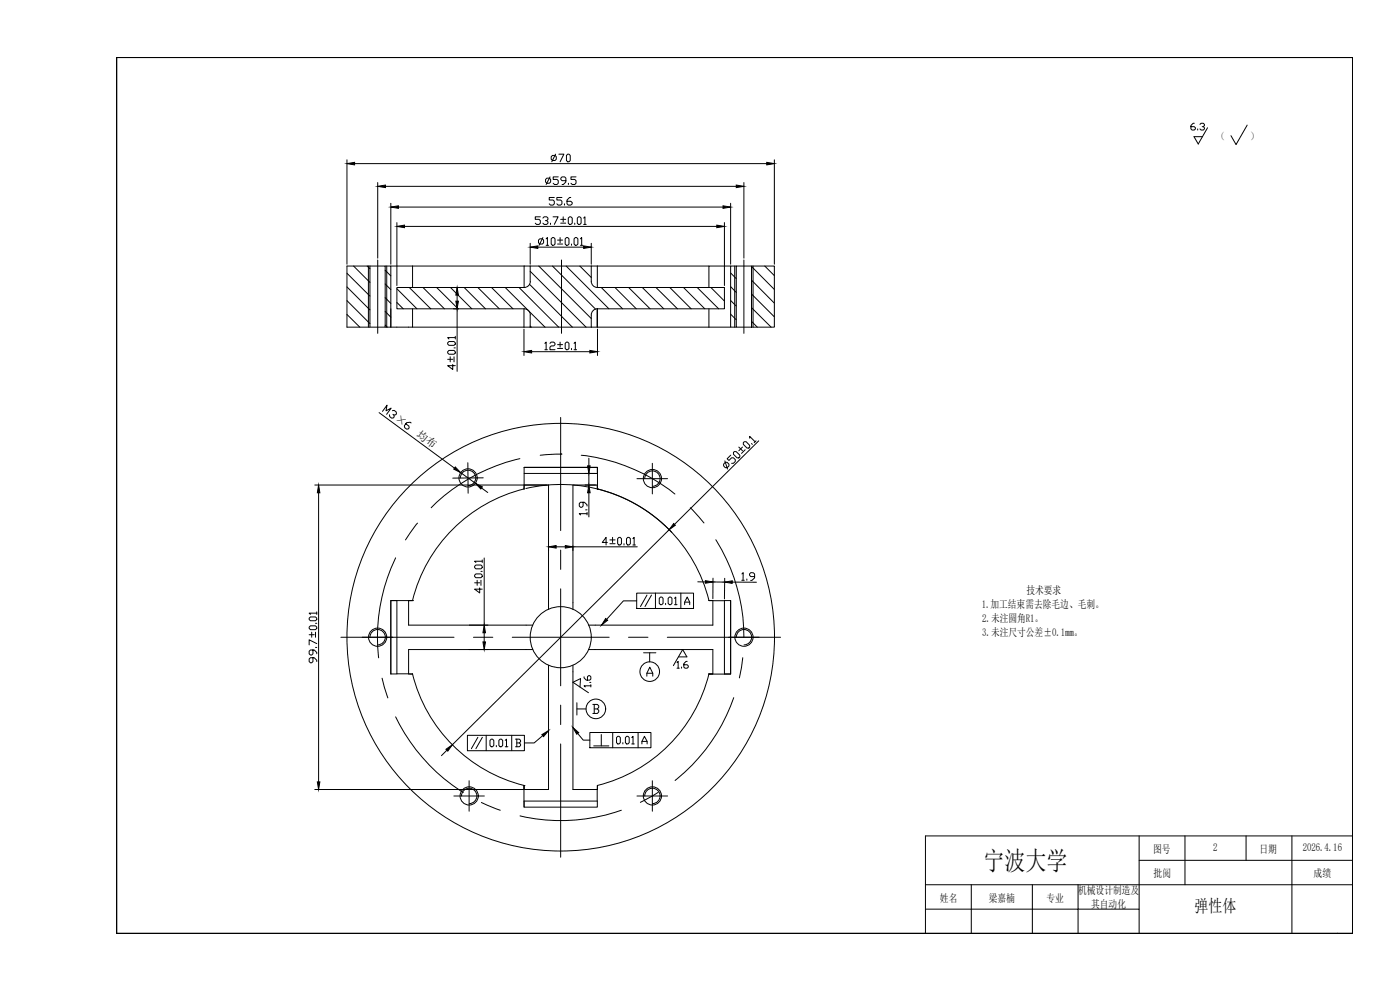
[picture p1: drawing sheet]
<svg xmlns="http://www.w3.org/2000/svg" width="420mm" height="297mm" viewBox="0 0 420 297" stroke-linecap="round" stroke-linejoin="round" font-family="sans-serif">
<path d="M401.4 17.2h-366.4v262.9h366.4M406 21.7v253.8" fill="none" stroke="#000" stroke-width=".51"/>
<!-- layer: 0 -->
<g fill="none" stroke="#000" stroke-width=".3">
<path d="M374.3 37.5l-3.3 5.9-1.6-2.7M104.1 79.8h11.5v18.4h-11.5zM110.6 79.8v18.4M111 79.8v18.4M115.6 79.8h1.7v18.4h-1.7M116.1 79.8v18.4M117.3 79.8h95.5M123.8 79.8v6.5M157.3 79.8v6.5h-38.2v6.4h38.2v5.5M159.1 79.8l.1 4.6a1.84 1.84 0 0 1-1.9 1.9M177.4 79.8v4.6a1.84 1.84 0 0 0 1.9 1.9M179.3 79.8v6.5h38.1v6.4h-38.1"/>
<path d="M219.3 79.8h-6.5v6.5M220.5 79.8v18.4M221 79.8h4.5v18.4h-4.5zM221 79.8h-1.7v18.4h1.7M225.5 79.8h6.9v18.4h-6.9M226 79.8v18.4M117.3 92.7v5.5h6.5v-5.5M157.3 92.7a1.84 1.84 0 0 1 1.9 1.8M159.1 94.5v3.7M177.4 94.5a1.84 1.84 0 0 1 1.9-1.8v5.5h33.5M177.4 94.5v3.7M179.2 92.7l.1 5.5h-55.5"/>
<path d="M179.3 92.7v5.5M212.8 98.2h6.5M212.8 92.7v5.5M157.3 146.7a45.8 45.8 0 0 0-33.5 33.5M157.3 146.7h.1M157.3 140.2h22v6.6M157.3 140.2h.1M157.3 140.2v6.6v-1.3h7.3v37.3M157.3 140.2h22v1.9h-22M179.3 145.5v1.3M179.3 146.7h.1M179.3 146.8v-1.3h-7.4v37.3"/>
<path d="M179.3 146.8h.1M179.3 146.7a45.8 45.8 0 0 1 33.5 33.5M122.6 180.2h1.2M123.8 180.2h-6.5v22M123.8 180.2h-1.2v7.4h37.3M123.8 180.2h.1M159.9 194.9h-37.3v7.3h1.2M164.6 199.6v37.3h-7.3v-1.2M171.9 199.6v37.3h7.3M212.8 180.2h4.6M212.8 180.2h1.1v7.4h-37.2M217.4 180.2h1.9"/>
<path d="M217.4 180.2v22h1.9v-22M219.3 180.2v22.1h-6.5l1.1-.1v-7.3h-37.2M219.3 180.2h.1M117.3 202.2h.1M117.3 202.2l6.5 .1M117.3 202.2v-22h1.8v22M123.8 202.2h.1M123.8 202.2a45.8 45.8 0 0 0 33.4 33.5M212.8 202.2h1.1M212.8 202.2a45.8 45.8 0 0 1-33.5 33.5M212.8 202.2h.1M157.3 235.7v6.5h22v-5.3"/>
<path d="M157.3 235.7h.1M157.3 235.7v1.2M179.3 235.7v1.2M179.3 235.7h.1M179.2 240.4h-21.9v1.8"/>
<circle cx="168.3" cy="191.2" r="64.2"/>
<circle cx="168.3" cy="191.2" r="9.2"/>
</g>
<!-- layer: 10 -->
<g fill="none" stroke="#000" stroke-width=".3">
<path d="M106.1 79.8l4.9 4.9M110.2 79.8l.8 .8M161.7 79.8l15.7 15.8M165.8 79.8l12.9 12.9M169.9 79.8l12.8 12.9M174 79.8l3.4 3.5M225.5 80l6.9 6.9M229.5 79.8l2.9 2.9M104.1 86.1l6.9 6.9M104.1 82l6.9 6.8M104.1 94.3l3.9 3.9M104.1 90.2l6.9 6.9"/>
<path d="M115.6 97.6l.6 .6M115.6 93.5l1.7 1.7M115.6 89.3l1.7 1.7M115.6 85.2l1.7 1.7M115.6 81.1l1.7 1.7M119.1 90.7l1.9 2M119.1 86.6l6 6.1M122.8 86.3l6.5 6.4M126.9 86.3l6.5 6.4M131 86.3l6.5 6.4M135.2 86.3l6.4 6.4M139.3 86.3l6.4 6.4"/>
<path d="M143.4 86.3l6.4 6.4M147.5 86.3l6.5 6.4M151.6 86.3l12 11.9M155.8 86.3l11.9 11.9M158.9 85.3l12.9 12.9M159.1 97.9l.4 .3M159.1 81.4l16.8 16.8M180.5 86.3l6.3 6.4M184.6 86.3l6.4 6.4M188.7 86.3l6.4 6.4M192.8 86.3l6.4 6.4M196.9 86.3l6.4 6.4"/>
<path d="M201 86.3l6.4 6.4M205.1 86.3l6.4 6.4M209.2 86.3l6.5 6.4M213.3 86.3l4.1 4M219.3 94.3l1.7 1.7M219.3 90.2l1.7 1.6M219.3 86l1.7 1.7M219.3 81.9l1.7 1.7M225.5 96.4l1.8 1.8M225.5 92.3l5.9 5.9M225.5 88.2l6.9 6.9M225.5 84.1l6.9 6.9"/>
</g>
<path d="M140.4 138.8l.1 9.2M195.8 139v9.2M145 143.4l-9.1 .1M191.2 143.6h9.1M218.7 191.2h9.1M136.2 238.8h9.2M140.8 234.3v9.1M191.2 238.8h9.1M195.8 234.3v9.1" fill="none" stroke="#000" stroke-width=".3"/>
<path d="M168.3 125.3v33.9M168.3 165v5.8M168.3 176.7v29.1M102.3 191.2h34M142.1 191.2h5.8M153.7 191.2h29.1M188.6 191.2h5.9M200.3 191.2h34M168.3 211.6v5.8M168.3 223.2v34" fill="none" stroke="#000" stroke-width=".3"/>
<g fill="none" stroke="#000" stroke-width=".3">
<path d="M113.4 78v22M168.5 78v22M223.3 78v22M156 137.6a54.7 54.7 0 0 0-26.6 14.7M168.6 136.3l-6.5 .3M174.4 136.6a54.7 54.7 0 0 1 28.2 11.6M125.3 157l-3.6 5M207.2 152.3l4.1 4.6M118.7 167.4a54.5 54.5 0 0 0-5 30M214.8 162a54.5 54.5 0 0 1 8.5 29.2M222.9 197.3l-1 6.1M114.7 203.5l1.7 5.9"/>
<path d="M118.7 215.1a55.2 55.2 0 0 0 20.4 22.7M220.2 209.3a55.1 55.1 0 0 1-17.6 24.9M197.6 237.7l-5.4 3M144.5 240.8l5.6 2.3M186.5 243.1a54.3 54.3 0 0 1-30.4 1.7"/>
</g>
<g fill="none" stroke="#000" stroke-width=".3">
<path d="M138.2 143.4a2.31 2.31 0 0 1 2.3-2.3 2.31 2.31 0 0 1 2.3 2.3 2.31 2.31 0 0 1-2.3 2.3M193.5 143.6a2.31 2.31 0 0 1 2.3-2.3 2.31 2.31 0 0 1 2.3 2.3 2.31 2.31 0 0 1-2.3 2.3M111 191.2a2.31 2.31 0 0 1 2.3-2.3 2.31 2.31 0 0 1 2.3 2.3 2.31 2.31 0 0 1-2.3 2.3M221 191.2a2.31 2.31 0 0 1 2.3-2.3 2.31 2.31 0 0 1 2.3 2.3 2.31 2.31 0 0 1-2.3 2.3M138.5 238.8a2.31 2.31 0 0 1 2.3-2.3 2.31 2.31 0 0 1 2.3 2.3 2.31 2.31 0 0 1-2.3 2.3M193.5 238.8a2.31 2.31 0 0 1 2.3-2.3 2.31 2.31 0 0 1 2.3 2.3 2.31 2.31 0 0 1-2.3 2.3M277.7 250.8h128.3v29.3h-128.3zM341.9 258.1h64.1M341.9 250.8v22M355.6 250.8v14.7M374 250.8v7.3M387.7 250.8v29.3"/>
<path d="M277.7 272.8h45.8v7.3M277.7 265.5h128.3M291.5 265.5v14.6M309.8 265.5v14.6M323.5 265.5v7.3h18.4v7.3"/>
<circle cx="140.5" cy="143.4" r="2.73"/>
<circle cx="195.8" cy="143.6" r="2.73"/>
<circle cx="113.3" cy="191.2" r="2.73"/>
<circle cx="223.3" cy="191.2" r="2.73"/>
<circle cx="140.8" cy="238.8" r="2.73"/>
<circle cx="195.8" cy="238.8" r="2.73"/>
</g>
<g fill="none" stroke="#000" stroke-width=".3">
<path d="M104.1 47.9v31.4M106.4 49.1h123.7M113.4 54.8v22.7M115.7 55.9h105.3M223.3 54.8v22.7M232.4 47.9v31.4M358.3 41l1.3 2.2M117.3 61v18.3M119.1 66.8v18.9M119.6 62.1h97.4M121.4 67.9h93.7M159.1 73v6.3"/>
<path d="M161.4 74.2h13.8M177.4 73v6.3M217.4 66.8v18.9M219.3 61v18.3M136 86.3h1.6M136 92.7h1.6M137.2 88.5v1.9M137.2 92.7v18.7M157.3 98.7v8M179.3 98.7v8M134.4 107.8h1.5M134.7 105.1h1.6l.3 .4v.4l-.3 .4h-1.6l-.3-.4v-.4z"/>
<path d="M134.7 102.5h1.6l.3 .4v.3l-.3 .4h-1.6l-.3-.4v-.3zM135.1 107v1.6M135.9 109.3v1.6l-1.5-1.2h2.2M136.3 107v1.6M136.3 104.4h.3M136.6 101.3h-2.2l.3 .4M136.6 100.9v.8M159.5 105.5h17.5M163.5 103l.4-.4v2.3M163.5 104.9h.8M165 103l.4-.4h.8l.4 .4v.4l-.4 .4h-.8l-.4 .4v.7h1.6M167.3 104.5h1.6"/>
<path d="M167.3 103.4h1.6M168.1 102.6v1.6M170 102.6h.4l.4 .4v1.5l-.4 .4h-.4l-.4-.4v-1.5zM171.5 104.5v.4M172.3 103l.4-.4v2.3M172.3 104.9h.7M113.8 123.8l22.6 16.6M114.8 123.4l1.3-1.8-.2 1.7 1.5-.8-1.4 1.8M116.9 124.4l.1 .6 .5 .5 .6-.1 .2-.4-.1-.5M117.8 123.2l.5-.1 .6 .5 .1 .5-.2 .3-.6 .1-.3-.2M123.4 126.9l-.3-.2-1.1 .1-.6 .9v.6l.6 .5 .6-.1 .2-.4-.1-.5-.9-.6M168.3 136.2h.1"/>
<path d="M176.7 137.5v2.3M217.5 138.3l.8 2.4M217.7 138.7h.5l.6 .6v.5l-.6 .5h-.5l-.5-.5v-.5zM219.3 136.6l-1.1 1.1 .6 .5 .8-.8h.5l.6 .5v.6l-.6 .5h-.5M220.1 135.7l.3-.2h.5l1.1 1.1v.5l-.3 .3h-.5l-1.1-1.1zM221.7 134.1l1.1 1.1M222.8 134.1l-1.1 1.1M223.1 132.8l.3-.3h.5l1.1 1.1v.5l-.3 .3h-.5l-1.1-1.1zM223.6 134.9l-1.1 1.1M225 131.5v-.6l1.6 1.6M225.5 133.1l.3 .2M226.9 132.3l-.6 .5"/>
<path d="M227.7 132.3l-25.3 25M94.5 145.5h69.5M95.6 147.9v86.7M138.2 141.8l4.5 3.2M144.5 146.4l1.9 1.4M157.8 146.6a45.8 45.8 0 0 1 43.8 13.1M175 150.7v1.1l-.4 .4h-.4l-.4-.4v-.7l.4-.4h1.2l.8 .8v.3M175.6 142.1h3.1M175.6 145.5h3.1M175.8 153h.4M176.2 154.1h-2.4l.4 .4M176.2 153.7v.8"/>
<path d="M176.7 142.1v3.4M176.7 147.9v7.2M200.8 158.9l-65.1 64.6M142.4 169.9l.4-.4h1.5l.4 .4v.4l-.4 .4h-1.5l-.4-.4zM142.4 174.9h1.6M142.8 172.2h1.5l.4 .4v.4l-.4 .3h-1.5l-.4-.3v-.4zM143.2 174.1v1.5M144 176.4v1.5l-1.6-1.1h2.3M144.3 174.1v1.5M144.3 171.4h.4M144.7 168.4h-2.3l.4 .4M144.7 168v.8"/>
<path d="M145.3 167.4v20.2M164.6 163.8v1.4M166.9 164.1h2.8M171.9 163.8v1.4M171.9 164.1h19.3M191.1 178h17v4.6h-17zM194.2 178.5l-2 3.5M195.5 178.5l-1.9 3.5M196.7 178v4.6M197.9 179.5l.3-.4h.4l.4 .4v1.5l-.4 .4h-.4l-.3-.4zM200.5 179.5l.4-.4h.4l.4 .4v1.5l-.4 .4h-.4l-.4-.4zM202.4 179.5l.4-.4v2.3"/>
<path d="M204.3 178v4.6M209.4 174.6h2.3M214 173.5l-.1 6.1M214 174.6l3.5 .1M217.5 173.5l-.1 6.2M219.7 174.7h7.3M222.6 174.1h.8M222.7 172.2l.3-.4v2.3M224.1 173.7v.4M226.5 173h-1.2l-.4-.4v-.4l.4-.4 .8 .1 .4 .3v1.2l-.8 .7h-.4M140.8 187.6h5.7M140.8 194.9h5.7"/>
<path d="M145.3 189.9v2.7M191.1 180.3h-4l-5 5.5M193.2 195.9h3.6M195 195.9v2.7M199.8 181v.4M202.4 181.4h.8M204.9 194.9l1.2 2.2M205.5 181.4v-.7l.7-1.6 .8 1.6v.7M205.5 180.7h1.5M173.1 210.8v3.7M173.1 212.7h2.8M174.2 203.6l-2.3 1.1"/>
<path d="M177 219.8h18.4v4.6h-18.4zM183.9 219.8v4.6M191.5 219.8v4.6M94.5 236.9h69.5M134.1 225.1l-1.6 1.6M140.3 220.6h17.1v4.6h-17.1zM143.4 221.2l-1.9 3.4M144.8 221.2l-2 3.4M145.9 220.6v4.6M147.4 221.8h.4l.4 .4v1.5l-.4 .4h-.4l-.3-.4v-1.5zM149 223.7v.4M149.7 222.2l.4-.4h.4l.4 .4v1.5l-.4 .4h-.4l-.4-.4z"/>
<path d="M151.6 222.2l.4-.4v2.3M151.6 224.1h.8M153.6 220.6v4.6M154.7 221.8h1.2l.3 .4v.3l-.3 .4M155.1 222.9h.8l.3 .4v.4l-.3 .4h-1.2M155.1 221.8v2.3M162.9 220.7l-2.6 2.2h-2.9M173.4 220.1l1.6 2h2M178.2 223.8h4.5M180.5 220.4v3.4M185 221.3l.4-.4h.4l.4 .4v1.5l-.4 .4h-.4l-.4-.4zM186.9 222.8v.4"/>
<path d="M188.1 220.9h.4l.3 .4v1.5l-.3 .4h-.4l-.4-.4v-1.5zM189.6 221.3l.4-.4v2.3M189.6 223.2h.8M192.6 223.2v-.8l.8-1.5 .8 1.5v.8M192.6 222.4h1.6"/>
<circle cx="178.8" cy="212.7" r="2.94"/>
<circle cx="195" cy="201.5" r="2.94"/>
</g>
<g fill="#000" stroke="#000" stroke-width=".3">
<path d="M104.1 49.1l2.3-.4v.8zM113.4 55.9l2.3-.4v.8zM221 55.5l2.3 .4-2.3 .4zM230.1 48.7l2.3 .4-2.3 .4zM117.3 62.1l2.3-.3v.7zM119.1 67.9l2.3-.4v.8zM215.1 67.5l2.3 .4-2.3 .4zM217 61.8l2.3 .3-2.3 .4zM137.2 86.3l.4 2.2h-.8zM136.8 90.4h.8l-.4 2.3zM157.3 105.5l2.2-.4v.8zM177 105.1l2.3 .4-2.3 .4z"/>
<path d="M176.3 139.8h.8l-.4 2.3zM95.6 145.5l.4 2.4h-.8zM136.6 140.1l1.6 1.7-2-1.1zM142.7 145l2.1 1.1-.5 .6zM176.7 145.5l.4 2.4h-.8zM202.2 157.1l.5 .5-1.9 1.3zM164.6 164.1l2.3-.4v.8zM169.7 163.7l2.2 .4-2.2 .4zM211.7 174.2l2.3 .4-2.3 .4zM217.5 174.7l2.3-.4-.1 .7zM144.9 192.6h.8l-.4 2.3zM145.3 187.6l.4 2.3h-.8z"/>
<path d="M181.8 185.6l.6 .5-1.9 1.5zM95.2 234.6h.8l-.4 2.3zM133.8 224.8l1.9-1.3-1.3 1.9zM162.6 220.4l2-1.2-1.5 1.8zM171.9 218.3l1.8 1.5-.6 .5z"/>
</g>
<g fill="none" stroke="#000" stroke-width=".3">
<path d="M362.4 38.3l-2.8 4.9M203.2 198.8l.3-.4v2.1M203.6 197.1h2.5M204.9 194.9l-2.8 4.8M206.2 198.4h-.3l-.7 .7v1l.4 .4h.6l.4-.4v-.3l-.4-.3h-1M171.9 204.7l4.7 3.1M174.2 203.6l-.1 2.5M175.3 203.1v.3l.7 .7h1l.3-.4v-.6l-.3-.4h-.4l-.3 .4v1M177 204.8h.3M177.3 205.8h-2l.3 .3M177.3 205.4v.7M177.9 211.4h1.4l.4 .4v.4l-.4 .5"/>
<path d="M178.3 212.7h1l.4 .4v.5l-.4 .5h-1.4M178.3 211.4v2.7M194.1 202.9v-.9l.9-1.8 .9 1.8v.9M194.1 202h1.8M203.2 200.5h.7M204.5 200.1v.4"/>
</g>
<path d="M401.4 17.2h4.6v4.5M406 275.5v4.6h-4.6" fill="none" stroke="#000" stroke-width=".51"/>
<text font-size="7.9" x="295.2" y="261">宁波大学</text>
<text font-size="5.7" x="163.7" y="62.8">55.6</text>
<g font-size="5.3">
<text x="356.3" y="40.2">6.3</text>
<text x="164" y="49.7">70</text>
<text x="162.6" y="56.4">59.5</text>
<text x="159.5" y="68.4">53.7±0.01</text>
<text x="160.5" y="74.8">10±0.01</text>
<text x="179.6" y="164.7">4±0.01</text>
<text x="96" y="200" transform="rotate(-90 96 200)">99.7±0.01</text>
</g>
<text font-size="5.2" x="358.5" y="273.7">弹性体</text>
<g font-size="3.4">
<text x="365.1" y="42">（</text>
<text x="375" y="42">）</text>
</g>
<g font-size="3.3">
<text x="118.5" y="126.1" transform="rotate(37 118.5 126.1)">×</text>
<text x="124.8" y="130.8" transform="rotate(36 124.8 130.8)">均布</text>
<text x="308" y="178.3">技术要求</text>
<text x="294.6" y="182.5">1.加工结束需去除毛边、毛刺。</text>
<text x="294.8" y="186.8">2.未注圆角R1。</text>
<text x="294.8" y="191">3.未注尺寸公差±0.1mm。</text>
<text x="346.1" y="255.8">图号</text>
<text x="364.1" y="255.5">2</text>
<text x="378" y="255.8">日期</text>
<text x="391" y="255.5">2026.4.16</text>
<text x="346.2" y="263.2">批阅</text>
<text x="394.2" y="263.2">成绩</text>
<text x="323.6" y="268.2">机械设计制造及</text>
<text x="282.1" y="270.5">姓名</text>
<text x="296.7" y="270.5">梁嘉楠</text>
<text x="314.1" y="270.5">专业</text>
<text x="327.5" y="272.4">其自动化</text>
</g>
</svg>
